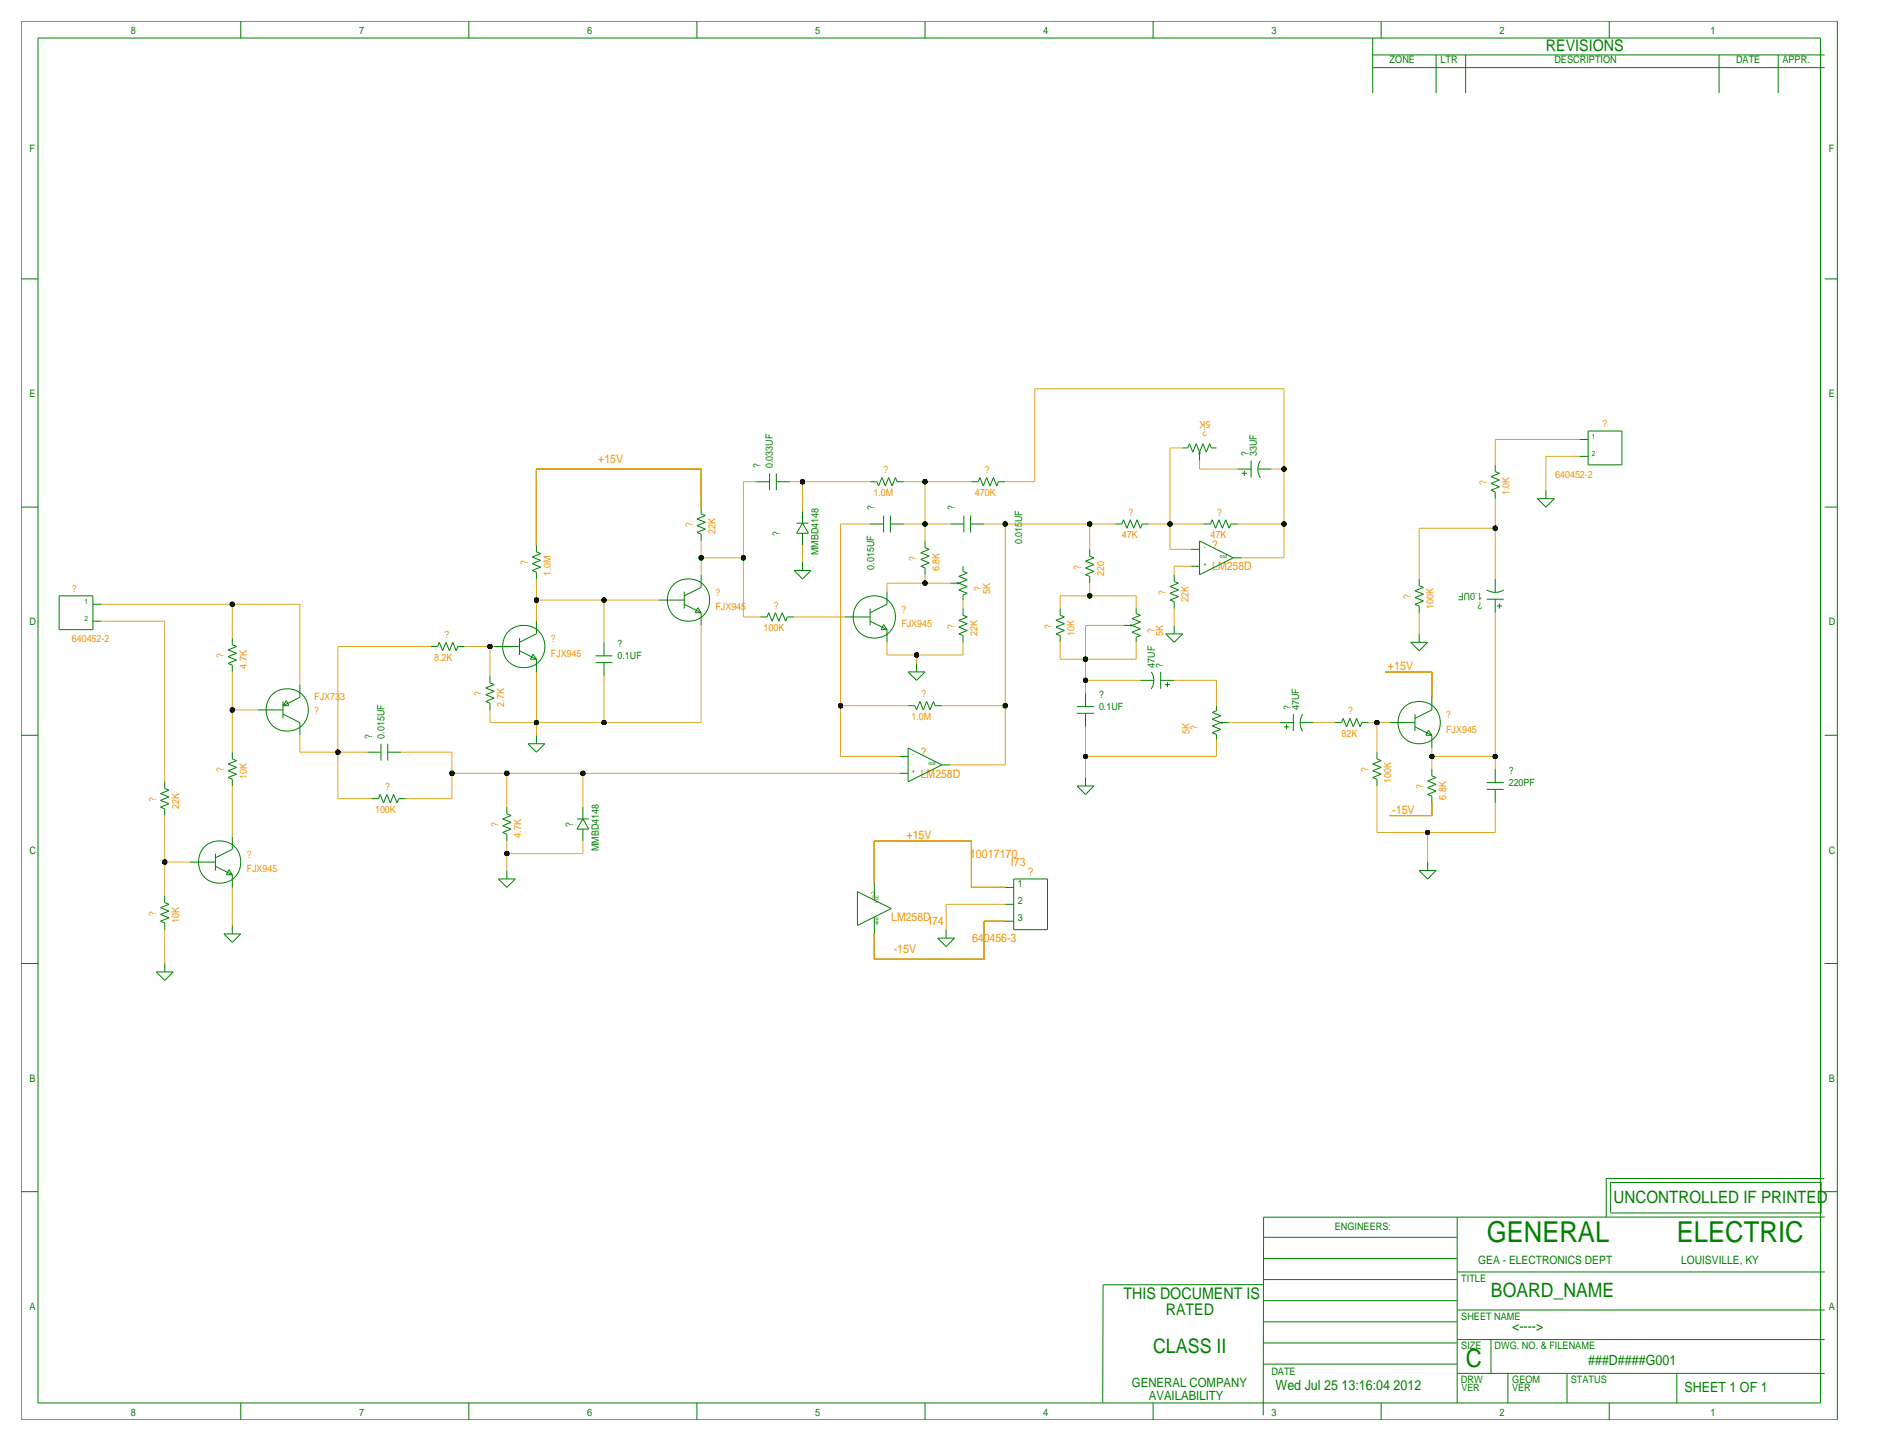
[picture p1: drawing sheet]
<svg xmlns="http://www.w3.org/2000/svg" width="571mm" height="433mm" viewBox="0 0 571 433" stroke-linecap="round" stroke-linejoin="round" font-family="sans-serif">
<!-- layer: Print Layer -->
<g fill="none" stroke="#000" stroke-width=".3">
<path d="M6.3 6.4v420.3zM6.4 6.4h546zM11.4 11.4v410.2zM11.4 11.4h536zM72.4 6.4v5zM141 6.4v5zM209.5 6.4v5zM278.1 6.4v5zM346.7 6.4v5zM412.7 16.5h135.9zM412.8 11.4v16.5zM415.3 6.4v5z"/>
<path d="M431.8 16.5v11.4zM440.7 16.5v11.4zM483.9 6.4v5zM516.9 16.5v11.4zM534.7 16.5v11.4zM547.4 11.4v410.2zM552.4 6.4v420.3zM412.8 20.3h135.8zM6.3 83.8h5.1zM548.6 83.8h3.8zM311.1 116.8v28zM311.2 116.8h74.9z"/>
<path d="M386.1 116.8v24.2zM351.8 134.6h3.8zM351.8 134.6v22.9zM355.6 134.6h1.5zM357.6 133.3l-.5 1.3zM357.6 133.3l1 2.6zM359.7 133.3l1 2.6zM359.7 133.3l-1.1 2.6zM360.7 135.9v2.5zM360.7 135.9l-.3 .5zM360.7 135.9l.2 .5zM360.7 138.4v2.6z"/>
<path d="M361.7 133.3l-1 2.6zM361.7 133.3l1 2.6zM363.7 133.3l-1 2.6zM363.7 133.3l.5 1.3zM364.2 134.6h1.6zM376.2 138.4v5.1zM379 138.4a4.9 4.9 0 0 0 0 5.2M449.6 132.1v7.6zM449.6 132.1h25.4zM449.6 139.7v2zM464.8 137.2v10.1zM464.8 137.2h10.2z"/>
<path d="M475 132.1h2.5zM475 137.2h2.5zM477.5 129.5v10.2zM477.5 139.7h10.2zM477.5 129.5h10.2zM487.7 129.5v10.2zM6.3 152.4h5.1zM161.3 141h49.5zM161.3 141v22.8zM209.5 158l2.6 1zM209.5 158l2.6-1zM209.5 156l2.6 1z"/>
<path d="M209.5 156l2.6-1.1zM210.8 141v11.4zM210.8 152.4v2zM210.8 154.4l1.3 .5zM223.5 144.8v22.8zM223.5 144.8h3.8zM227.3 144.8h4.1zM231.4 142.2v5.1zM233.4 144.8h4.1zM233.4 142.2v5.1zM237.5 144.8h3.8zM239.5 157.2h3.6z"/>
<path d="M241.3 144.8h20.3zM241.3 144.8v8.9zM241.3 153.7v3.5zM241.3 157.2l1.8 3.1zM241.3 157.2l-1.8 3.1zM252.7 157.5h8.9zM252.7 157.5v54.6zM261.6 157.5h4.1zM261.6 144.8h2.1zM263.7 144.8l.5 1.3zM265.2 143.5l1 2.6zM265.2 143.5l-1 2.6z"/>
<path d="M265.7 154.9v5.1zM267.2 143.5l1 2.6zM267.2 143.5l-1 2.6zM267.7 157.5h4.1zM267.7 154.9v5.1zM269.2 143.5l-1 2.6zM269.2 143.5l.5 1.3zM269.7 144.8h2.1zM271.8 157.5h6.3zM271.8 144.8h6.3zM278.1 144.8h14zM278.1 157.5h7.7z"/>
<path d="M278.1 144.8v12.7zM278.1 157.5v5.1zM285.8 157.5h4zM289.8 154.9v5.1zM291.8 157.5h4.1zM291.8 154.9v5.1zM292.1 144.8h2zM294.6 143.5l1.1 2.6zM294.6 143.5l-.5 1.3zM295.9 157.5h6.4zM296.7 143.5l-1 2.6zM296.7 143.5l1 2.6z"/>
<path d="M298.7 143.5l1 2.6zM298.7 143.5l-1 2.6zM300.2 144.8l-.5 1.3zM300.2 144.8h2.1zM302.3 157.5v54.6zM302.3 157.5h25.4zM302.3 144.8h8.8zM327.7 157.5v7.6zM327.7 157.5h7.6zM335.3 157.5h2zM337.8 156.2l1 2.6zM337.8 156.2l-.5 1.3z"/>
<path d="M339.9 156.2l-1.1 2.6zM339.9 156.2l1 2.6zM341.9 156.2l1 2.6zM341.9 156.2l-1 2.6zM343.4 157.5l-.5 1.3zM343.4 157.5h2zM345.4 157.5h6.4zM351.8 157.5h10.1zM351.8 157.5v7.6zM360.7 141h11.4zM361.9 157.5h2.1zM364.5 156.2l1 2.6z"/>
<path d="M364.5 156.2l-.5 1.3zM366.5 156.2l-1 2.6zM366.5 156.2l1 2.6zM368.6 156.2l1 2.6zM368.6 156.2l-1.1 2.6zM370.1 157.5l-.5 1.3zM370.1 157.5h2zM372.1 157.5h14zM372.1 141h4.1zM373.4 142.2h1.5zM374.1 141.5v1.5zM378.2 141h4.1z"/>
<path d="M382.3 141h3.8zM386.1 157.5v10.1zM386.1 141v16.5zM426.7 158.8h22.9zM426.7 158.7v15.3zM448.3 147.3l1.3 .5zM448.3 147.3l2.6-1zM448.3 145.3l2.6 1zM448.3 145.3l2.6-1zM448.3 143.3l2.6 1zM448.3 143.3l2.6-1.1zM449.6 158.8v15.2z"/>
<path d="M449.6 149.9v8.8zM449.6 147.8v2.1zM449.6 141.7l1.3 .5zM462.3 149.9l2.5 2.5zM462.3 149.9h5.1zM464.8 147.3v2.6zM467.4 149.9l-2.6 2.5zM548.6 152.4h3.8zM17.8 179.1h10.1zM17.8 179.1v10.1zM27.9 179.1v10.1zM160 171.4l1.3 .6z"/>
<path d="M160 171.4l2.6-1zM160 169.4l2.6 1zM160 169.4l2.6-1zM160 167.4l2.6 1zM160 167.4l2.6-1zM161.3 163.8v2.1zM161.3 172v2zM161.3 165.9l1.3 .5zM161.3 174v6.3zM205.7 179.1l5.1-2.6zM205.7 177.8v5.1zM209.5 160l1.3 .5z"/>
<path d="M209.5 160l2.6-1zM210.8 167.6v5.1zM210.8 162.6v5zM210.8 167.6h12.7zM210.8 172.7v3.8zM210.8 160.5v2.1zM223.5 167.6v17.8zM238.8 171.4l2.5 2.6zM238.8 171.4h5zM239.5 160.3h3.6zM241.3 168.9v2.5zM241.3 163.8v5.1z"/>
<path d="M241.3 160.3v3.5zM243.8 171.4l-2.5 2.6zM266.7 175.3v2.5zM266.7 175.3h11.4zM266.7 177.8v3.8zM276.9 170.2l1.2 .5zM276.9 170.2l2.5-1zM276.9 168.1l2.5 1.1zM276.9 168.1l2.5-1zM276.9 166.1l2.5 1zM276.9 166.1l2.5-1zM278.1 162.6v2z"/>
<path d="M278.1 170.7v2zM278.1 164.6l1.3 .5zM278.1 175.3h7.7zM278.1 172.7v2.6zM285.8 175.3h2.5zM287.8 175l.5 .3zM287.8 175.5l.5-.2zM288.3 177.3l2.5 1zM288.3 177.3l2.5-1zM288.3 175.3l2.5 1zM288.3 173.2l2.5-1zM288.3 175.3l2.5-1.1z"/>
<path d="M288.3 173.2l2.5 1zM289.6 178.8l1.2-.5zM289.6 171.7l1.2 .5zM289.6 170.2v1.5zM289.6 178.8v1.5zM318.8 179.1v3.8zM318.8 179.1h8.9zM326.4 172.7l1.3 .5zM326.4 172.7l2.5-1zM326.4 170.7l2.5 1zM326.4 170.7l2.5-1zM326.4 168.7l2.5 1z"/>
<path d="M326.4 168.7l2.5-1.1zM327.7 179.1h13.9zM327.7 175.3v3.8zM327.7 165.1v2zM327.7 173.2v2.1zM327.7 167.1l1.2 .5zM341.6 179.1v3.8zM351.8 165.1h6.3zM351.8 178.3l2.5 1zM351.8 178.3l2.5-1zM351.8 176.3l2.5 1zM351.8 176.3l2.5-1z"/>
<path d="M353.1 170.2v2.5zM353.1 172.7v2.1zM353.1 174.8l1.2 .5zM353.1 170.2h5zM358.1 170.2h2.6zM358.1 165.1h2.6zM360.7 162.6v10.1zM360.7 172.7l10.1-5.1zM360.7 162.6l10.1 5zM370.8 167.6h2.6zM373.4 167.6h12.7zM425.4 179.6l2.6 1z"/>
<path d="M425.4 179.6l2.6-1zM425.4 177.5l2.6 1.1zM425.4 177.5l2.6-1zM426.7 174v2zM426.7 176l1.3 .5zM449.6 174v4.1zM452.1 177.3a4.9 4.9 0 0 1-5.1 0M17.8 189.2h10.1zM27.9 181.6h2.6zM27.9 186.7h2.6zM30.5 186.7h19zM30.5 181.6h39.3z"/>
<path d="M49.5 186.7v48.2zM68.6 199.4l1.2 .5zM68.6 199.4l2.5-1zM68.6 197.4l2.5 1zM68.6 197.4l2.5-1.1zM68.6 195.3l2.5 1zM68.6 195.3l2.5-1zM69.8 193.8l1.3 .5zM69.8 191.8v2zM69.8 199.9v2zM69.8 181.6h20.4zM69.8 181.6v10.2z"/>
<path d="M90.2 181.6v24.1zM101.6 194.3h27.9zM101.6 194.3v31.8zM129.5 194.3h2.1zM132.1 193l1 2.6zM132.1 193l-.5 1.3zM134.1 193l-1 2.6zM134.1 193l1 2.6zM136.1 193l1.1 2.6zM136.1 193l-1 2.6zM137.7 194.3l-.5 1.3zM137.7 194.3h2z"/>
<path d="M139.7 194.3h7.6zM147.3 194.3v8.9zM147.3 194.3h1.3zM148.6 194.3h7.6zM156.2 195.6l5.1 2.5zM156.2 193l5.1-2.5zM156.2 191.8v5zM159.5 198.1h1.8zM160.3 196.6l-.8 1.5zM160.3 196.6l1 1.5zM161.3 198.1v3.8zM161.3 186.7v3.8z"/>
<path d="M161.3 180.3h20.3zM161.3 180.3v6.4zM179.1 199.1h5zM179.1 197.1h5zM181.6 199.1v4.1zM181.6 193v4.1zM181.6 180.3v12.7zM181.6 180.3h16.5zM198.1 180.3h7.6zM205.7 181.6l5.1 2.5zM209 184.1h1.8zM209.8 182.6l-.8 1.5z"/>
<path d="M209.8 182.6l1 1.5zM210.8 188v29.2zM210.8 184.1v3.9zM223.5 185.4h5.1zM228.6 185.4h2zM231.1 184.1l1.1 2.6zM231.1 184.1l-.5 1.3zM233.2 184.1l-1 2.6zM233.2 184.1l1 2.6zM235.2 184.1l1 2.6zM235.2 184.1l-1 2.6zM236.7 185.4l-.5 1.3z"/>
<path d="M236.7 185.4h2.1zM238.8 185.4h15.2zM254 185.4h7.6zM261.6 186.7l5.1 2.5zM261.6 184.1l5.1-2.5zM261.6 182.9v5.1zM264.9 189.2h1.8zM265.7 187.7l-.8 1.5zM265.7 187.7l1 1.5zM266.7 196.8h8.9zM266.7 193v3.8zM266.7 189.2v3.8z"/>
<path d="M275.6 199.4v2.5zM275.6 196.8v2.6zM275.6 196.8h14zM288.3 190.5l1.3 .5zM288.3 190.5l2.5-1zM288.3 188.5l2.5 1zM288.3 188.5l2.5-1zM288.3 186.4l2.5 1.1zM288.3 186.4l2.5-1zM289.6 180.3v2.6zM289.6 193v3.8zM289.6 182.9v2z"/>
<path d="M289.6 191v2zM289.6 184.9l1.2 .5zM317.5 190.5l1.3 .5zM317.5 190.5l2.5-1zM317.5 188.5l2.5 1zM317.5 188.5l2.5-1zM317.5 186.4l2.5 1.1zM317.5 186.4l2.5-1zM318.8 198.1h7.6zM318.8 193v5.1zM318.8 182.9v2zM318.8 191v2z"/>
<path d="M318.8 184.9l1.2 .5zM326.4 198.1v6.4zM326.4 188v10.1zM326.4 198.1h15.2zM326.4 188h11.4zM337.8 188h2.6zM339.9 187.7l.5 .3zM339.9 188.2l.5-.2zM340.4 190l2.5 1zM340.4 190l2.5-1zM340.4 188l2.5 1zM340.4 185.9l2.5-1z"/>
<path d="M340.4 188l2.5-1.1zM340.4 185.9l2.5 1zM341.6 191.5l1.3-.5zM341.6 184.4l1.3 .5zM341.6 182.9v1.5zM341.6 191.5v1.5zM341.6 193v5.1zM350.5 190.5l2.6 2.5zM350.5 190.5h5.1zM351.8 180.3l1.3 .5zM351.8 180.3l2.5-1zM353.1 188v2.5z"/>
<path d="M353.1 182.9v5.1zM353.1 180.8v2.1zM355.6 190.5l-2.5 2.5zM424.2 193l2.5 2.6zM424.2 193h5.1zM425.4 181.6l1.3 .5zM425.4 181.6l2.6-1zM426.7 184.2v6.3zM426.7 182.1v2.1zM426.7 190.5v2.5zM429.3 193l-2.6 2.6zM447 180.1h5.1z"/>
<path d="M449.6 180.1v4.1zM449.6 184.1v43.2zM450.1 182.1h1.5zM450.8 181.4v1.5zM69.8 201.9v11.5zM69.8 213.4v12.7zM69.9 213.4h7.6zM77.5 213.4h7.6zM85.1 214.6l5.1 2.6zM85.1 210.8v5.1zM85.1 212.1h1.8zM85.1 212.1l5.1-2.6z"/>
<path d="M86.1 210.6l.8 1.5zM86.1 210.6l-1 1.5zM90.2 217.2v3.8zM90.2 205.7v3.8zM146 210.8l1.3 .5zM146 210.8l2.6-1zM146 208.8l2.6 1zM146 208.8l2.6-1zM146 206.8l2.6 1zM146 206.8l2.6-1.1zM147.3 203.2v2zM147.3 211.3v2.1z"/>
<path d="M147.3 205.2l1.3 .5zM147.3 217.2h14zM147.3 213.4v3.8zM161.3 217.2v3.8zM161.3 217.2h20.3zM161.3 201.9v15.3zM181.6 217.2h29.2zM181.6 203.2v14zM252.7 212.1v15.2zM252.7 212.1h20.4zM273 212.1h2.1zM273 201.9l2.6 2.6z"/>
<path d="M273 201.9h5.1zM275.1 212.1l.5 1.3zM276.6 210.8l1 2.6zM276.6 210.8l-1 2.6zM278.1 201.9l-2.5 2.6zM278.6 210.8l1.1 2.6zM278.6 210.8l-1 2.6zM280.7 210.8l-1 2.6zM280.7 210.8l.5 1.3zM281.2 212.1h2zM283.2 212.1h19.1zM302.3 212.1v17.8z"/>
<path d="M323.8 214.4h5.1zM323.8 212.3h5.1zM326.4 214.4v4zM326.4 208.3v4zM326.4 204.5v3.8zM326.4 204.5h16.5zM326.4 218.4v8.9zM342.9 204.5h4.1zM346.2 201.9a4.6 4.6 0 0 1 0 5.2M349 204.5h4.1zM349 201.9v5.1zM350.3 205.7h1.5z"/>
<path d="M351 205v1.5zM353.1 204.5h12.7zM364.5 218.2l2.5 1zM364.5 218.2l2.5-1zM364.5 214.1l1.3-.5zM364.5 214.1l2.5 1zM364.5 216.2l2.5 1zM364.5 216.2l2.5-1.1zM365.8 212.1v1.5zM365.8 204.5v7.6zM367 217.2h2.6zM367 217.2l.5-.3z"/>
<path d="M367 217.2l.5 .2zM369.6 217.2h15.2zM384.8 217.2h4.1zM386.1 218.4h1.5zM386.8 217.7v1.5zM388.9 214.6v5.1zM390.9 217.2h4.1zM391.7 214.6a4.9 4.9 0 0 0 0 5.2M395 217.2h6.3zM401.3 217.2h2.1zM403.9 215.9l1 2.5zM403.9 215.9l-.5 1.3z"/>
<path d="M405.9 215.9l-1 2.5zM405.9 215.9l1 2.5zM407.9 215.9l1 2.5zM407.9 215.9l-1 2.5zM409.4 217.2l-.5 1.2zM409.4 217.2h2.1zM411.5 217.2h2.5zM414 217.2v8.9zM414 217.2h3.8zM416.6 201.9h13.9zM417.8 217.2h7.7zM425.5 218.4l5 2.6z"/>
<path d="M425.5 215.9l5-2.5zM425.5 214.6v5.1zM429.5 219.5l-.7 1.5zM429.5 219.5l1 1.5zM430.5 209.5v3.9zM430.5 201.9v7.6zM6.3 221h5.1zM48.3 238.5l2.5 1zM48.3 238.5l2.5-1zM49.5 234.9v2.1zM49.5 237l1.3 .5zM68.6 233.7l1.2 .5z"/>
<path d="M68.6 233.7l2.5-1zM68.6 231.6l2.5 1.1zM68.6 231.6l2.5-1zM68.6 229.6l2.5 1zM68.6 229.6l2.5-1zM69.8 228.1l1.3 .5zM69.8 226.1v2zM69.8 234.2v2zM69.8 236.2v15.3zM90.2 226.1h11.4zM90.2 221v5.1zM101.6 226.1v13.9z"/>
<path d="M101.6 226.1h8.9zM110.5 226.1h4.1zM114.3 238.8l1 2.5zM114.3 238.8l-.5 1.2zM114.6 223.5v5.1zM116.3 238.8l-1 2.5zM116.3 238.8l1 2.5zM116.6 226.1h4zM116.6 223.5v5.1zM118.4 238.8l1 2.5zM118.4 238.8l-1.1 2.5zM120.6 226.1h15.3z"/>
<path d="M135.9 232.4h16.5zM135.9 226.1v6.3zM135.9 232.4v7.6zM152.4 232.4h22.9zM152.4 232.4v10.2zM158.7 223.5l2.6 2.6zM158.7 223.5h5.1zM161.3 221v2.5zM163.8 223.5l-2.5 2.6zM175.3 232.4v10.2zM175.3 232.4h95.2zM252.7 227.3h17.8z"/>
<path d="M270.5 227.3h2.5zM270.5 232.4h2.5zM273 224.8v10.1zM273 234.9l10.2-5zM273 224.8l10.2 5.1zM283.2 229.9h2.5zM285.7 229.9h16.6zM323.8 236.2l2.6 2.6zM323.8 236.2h5.1zM326.4 233.7v2.5zM326.4 227.3v6.4zM326.4 227.3h39.4z"/>
<path d="M328.9 236.2l-2.5 2.6zM364.5 220.2l1.3 .5zM364.5 220.2l2.5-1zM365.8 220.7v1.5zM365.8 222.2v5.1zM412.7 233.7l1.3 .5zM412.7 233.7l2.6-1zM412.7 231.6l2.6 1.1zM412.7 231.6l2.6-1zM412.7 229.6l2.6 1zM412.7 229.6l2.6-1zM414 236.2v14z"/>
<path d="M414 226.1v2zM414 234.2v2zM414 228.1l1.3 .5zM428.8 221h1.7zM429.3 238.8l1.2 .5zM429.3 238.8l2.5-1.1zM429.3 236.7l2.5 1zM429.3 236.7l2.5-1zM429.3 234.7l2.5 1zM429.3 234.7l2.5-1zM430.5 221v3.8zM430.5 227.3v3.8z"/>
<path d="M430.5 227.3h19.1zM430.5 224.8v2.5zM430.5 231.1v2.1zM430.5 239.3v2zM430.5 233.2l1.3 .5zM447 237.2h5.1zM447 235.2h5.1zM449.6 237.2v4.1zM449.6 231.1v4.1zM449.6 227.3v3.8zM548.6 221h3.8zM48.3 242.6l1.2 .5z"/>
<path d="M48.3 242.6l2.5-1zM48.3 240.5l2.5 1.1zM48.3 240.5l2.5-1zM49.5 243.1v2zM49.5 245.1v14zM49.5 259.1v10.1zM49.5 259.1h7.6zM57.1 259.1h7.7zM64.8 257.8l5-2.5zM64.8 256.5v5.1zM69.8 251.5v3.8zM101.6 240h10.2z"/>
<path d="M111.8 240h2zM119.9 240l-.5 1.3zM119.9 240h2zM121.9 240h14zM151.1 250.2l1.3 .5zM151.1 250.2l2.6-1zM151.1 248.2l2.6 1zM151.1 248.2l2.6-1.1zM151.1 246.1l2.6 1zM151.1 246.1l2.6-1zM152.4 256.5h22.9zM152.4 242.6v2z"/>
<path d="M152.4 250.7v2zM152.4 244.6l1.3 .5zM152.4 256.5v5.1zM152.4 252.7v3.8zM173.5 246.1h3.5zM173.5 249.2h3.5zM175.3 249.2v3.5zM175.3 242.6v3.5zM175.3 246.1l1.7 3.1zM175.3 246.1l-1.8 3.1zM175.3 252.7v3.8zM262.9 252.7h29.2z"/>
<path d="M262.9 252.7v12.7zM292.1 252.7v14zM414 250.2h15.3zM417.8 245.1h12.7zM429.3 259.1v2.5zM429.3 250.2v8.9zM429.3 250.2h20.3zM430.5 241.3v3.8zM449.6 241.3v8.9zM48.3 276.9l1.2 .5zM48.3 276.9l2.5-1.1zM48.3 274.8l2.5 1z"/>
<path d="M48.3 274.8l2.5-1zM48.3 272.8l2.5 1zM48.3 272.8l2.5-1zM49.5 269.2v2.1zM49.5 277.4v2zM49.5 271.3l1.3 .5zM49.5 279.4v10.2zM64.8 260.3l5 2.6zM68.1 262.9h1.7zM68.8 261.4l-.7 1.5zM68.8 261.4l1 1.5zM69.8 278.1v2.6z"/>
<path d="M69.8 266.7v11.4zM69.8 262.9v3.8zM149.9 264.2l2.5 2.5zM149.9 264.2h5zM152.4 261.6v2.6zM154.9 264.2l-2.5 2.5zM257.8 268l10.2 5zM257.8 268v10.1zM257.8 278.1l10.2-5.1zM262.9 275.6v5.1zM262.9 265.4v5.1zM284.5 279.4v2.5z"/>
<path d="M284.5 271.8v7.6zM284.5 271.8h17.8zM292.1 266.7h10.2zM295.9 276.9v11.4zM295.9 276.9h6.4zM302.3 276.9h2.5zM302.3 271.8h2.5zM302.3 266.7h2.5zM304.8 264.2v15.2zM304.8 279.4h10.2zM304.8 264.2h10.2zM315 264.2v15.2z"/>
<path d="M426.7 261.6l2.6 2.6zM426.7 261.6h5.1zM431.8 261.6l-2.5 2.6zM6.3 289.6h5.1zM47 292.1l2.5 2.5zM47 292.1h5.1zM49.5 289.6v2.5zM52.1 292.1l-2.6 2.5zM67.3 280.7l2.5 2.5zM67.3 280.7h5.1zM72.4 280.7l-2.6 2.5zM262.9 288.3h33z"/>
<path d="M262.9 280.7v7.6zM281.9 281.9l2.6 2.6zM281.9 281.9h5.1zM287 281.9l-2.5 2.6zM548.6 289.6h3.8zM6.3 358.1h5.1zM483 354.2h65.5zM483 354.1v11.7zM484.3 355.3v9.2zM484.3 355.4l63.3-.1zM547.6 355.3v9.2zM548.6 358.1h3.8z"/>
<path d="M379.9 371.9h58.1zM379.9 378.2h58.1zM379.9 365.8l-.1 59.5zM379.9 365.8h168.8zM438.1 365.8v55.8zM484.3 364.5h63.3zM331.7 386.1h48.1zM331.7 386.1l-.1 35.4zM379.9 390.9h58.1zM379.9 384.6h58.1zM379.9 397.3h58.1zM438.2 393.7h110.5z"/>
<path d="M438.2 382.3h110.5zM379.9 403.6h58.1zM379.9 410h58.1zM438.1 412.7h110.5zM438.1 402.6h110.5zM448.3 402.6v10.1zM453.4 412.7v8.9zM471.2 412.7v8.9zM504.2 412.7v8.9zM6.4 426.7h546zM11.4 421.6h536zM72.4 421.6v5.1z"/>
<path d="M141 421.6v5.1zM209.5 421.6v5.1zM278.1 421.6v5.1zM346.7 421.6v5.1zM415.3 421.6v5.1zM483.9 421.6v5.1z"/>
<circle cx="157.5" cy="194.4" r="6.4"/>
<circle cx="207" cy="180.4" r="6.4"/>
<circle cx="262.9" cy="185.5" r="6.4"/>
<circle cx="86.3" cy="213.4" r="6.4"/>
<circle cx="426.7" cy="217.2" r="6.4"/>
<circle cx="66" cy="259.1" r="6.4"/>
</g>
<g fill="#000" stroke="#000" stroke-width=".3">
<circle cx="241.3" cy="144.8" r=".72"/>
<circle cx="278.1" cy="144.8" r=".72"/>
<circle cx="278.1" cy="157.5" r=".72"/>
<circle cx="302.3" cy="157.5" r=".72"/>
<circle cx="327.7" cy="157.5" r=".72"/>
<circle cx="351.8" cy="157.5" r=".72"/>
<circle cx="386.1" cy="157.5" r=".72"/>
<circle cx="386.1" cy="141" r=".72"/>
<circle cx="449.6" cy="158.8" r=".72"/>
<circle cx="210.8" cy="167.6" r=".72"/>
<circle cx="223.5" cy="167.6" r=".72"/>
<circle cx="278.1" cy="175.3" r=".72"/>
<circle cx="327.7" cy="179.1" r=".72"/>
<circle cx="69.8" cy="181.6" r=".72"/>
<circle cx="147.3" cy="194.3" r=".72"/>
<circle cx="161.3" cy="180.3" r=".72"/>
<circle cx="181.6" cy="180.3" r=".72"/>
<circle cx="275.6" cy="196.9" r=".72"/>
<circle cx="326.4" cy="198.1" r=".72"/>
<circle cx="69.8" cy="213.4" r=".72"/>
<circle cx="161.3" cy="217.2" r=".72"/>
<circle cx="181.6" cy="217.2" r=".72"/>
<circle cx="252.7" cy="212.1" r=".72"/>
<circle cx="302.3" cy="212.1" r=".72"/>
<circle cx="326.4" cy="204.5" r=".72"/>
<circle cx="414" cy="217.2" r=".72"/>
<circle cx="101.6" cy="226.1" r=".72"/>
<circle cx="135.9" cy="232.4" r=".72"/>
<circle cx="152.4" cy="232.4" r=".72"/>
<circle cx="175.3" cy="232.4" r=".72"/>
<circle cx="326.4" cy="227.3" r=".72"/>
<circle cx="430.5" cy="227.3" r=".72"/>
<circle cx="449.6" cy="227.3" r=".72"/>
<circle cx="49.5" cy="259.1" r=".72"/>
<circle cx="152.4" cy="256.5" r=".72"/>
<circle cx="429.3" cy="250.2" r=".72"/>
</g>
<!-- layer: Nets -->
<g fill="none" stroke="#daa520" stroke-width=".3">
<path d="M311.1 116.8v28zM311.2 116.8h74.9zM386.1 116.8v24.2zM351.8 134.6v22.9zM351.8 134.6h3.8zM360.7 138.4v2.6zM449.6 132.1v7.6zM449.6 132.1h25.4zM464.8 137.2h10.2zM464.8 137.2v10.1zM161.3 141v22.8zM161.3 141h49.5z"/>
<path d="M210.8 141v11.4zM223.5 144.8h3.8zM223.5 144.8v22.8zM237.5 144.8h3.8zM241.3 144.8h20.3zM241.3 144.8v8.9zM252.7 157.5h8.9zM252.7 157.5v54.6zM271.8 144.8h6.3zM271.8 157.5h6.3zM278.1 144.8h14zM278.1 157.5v5.1z"/>
<path d="M278.1 144.8v12.7zM278.1 157.5h7.7zM295.9 157.5h6.4zM302.3 157.5h25.4zM302.3 157.5v54.6zM302.3 144.8h8.8zM327.7 157.5h7.6zM327.7 157.5v7.6zM345.4 157.5h6.4zM351.8 157.5h10.1zM351.8 157.5v7.6zM360.7 141h11.4z"/>
<path d="M372.1 157.5h14zM382.3 141h3.8zM386.1 141v16.5zM386.1 157.5v10.1zM426.7 158.7v15.3zM426.7 158.8h22.9zM449.6 149.9v8.8zM449.6 158.8v15.2zM161.3 174v6.3zM210.8 167.6h12.7zM210.8 162.6v5zM210.8 167.6v5.1z"/>
<path d="M223.5 167.6v17.8zM241.3 163.8v5.1zM266.7 175.3h11.4zM266.7 175.3v2.5zM278.1 172.7v2.6zM278.1 175.3h7.7zM318.8 179.1v3.8zM318.8 179.1h8.9zM327.7 175.3v3.8zM327.7 179.1h13.9zM341.6 179.1v3.8zM351.8 165.1h6.3z"/>
<path d="M353.1 170.2v2.5zM353.1 170.2h5zM373.4 167.6h12.7zM30.5 181.6h39.3zM30.5 186.7h19zM49.5 186.7v48.2zM69.8 181.6v10.2zM69.8 181.6h20.4zM90.2 181.6v24.1zM101.6 194.3v31.8zM101.6 194.3h27.9zM139.7 194.3h7.6z"/>
<path d="M147.3 194.3h1.3zM147.3 194.3v8.9zM161.3 180.3v6.4zM161.3 180.3h20.3zM181.6 180.3h16.5zM181.6 180.3v12.7zM210.8 188v29.2zM223.5 185.4h5.1zM238.8 185.4h15.2zM266.7 193v3.8zM266.7 196.8h8.9zM275.6 196.8h14z"/>
<path d="M275.6 196.8v2.6zM289.6 193v3.8zM289.6 180.3v2.6zM318.8 193v5.1zM318.8 198.1h7.6zM326.4 188h11.4zM326.4 198.1h15.2zM326.4 188v10.1zM326.4 198.1v6.4zM341.6 193v5.1zM353.1 182.9v5.1zM426.7 184.2v6.3z"/>
<path d="M449.6 184.1v43.2zM69.8 213.4v12.7zM69.8 201.9v11.5zM69.9 213.4h7.6zM147.3 213.4v3.8zM147.3 217.2h14zM161.3 201.9v15.3zM161.3 217.2h20.3zM161.3 217.2v3.8zM181.6 203.2v14zM181.6 217.2h29.2zM252.7 212.1h20.4z"/>
<path d="M252.7 212.1v15.2zM283.2 212.1h19.1zM302.3 212.1v17.8zM326.4 218.4v8.9zM326.4 204.5h16.5zM326.4 204.5v3.8zM353.1 204.5h12.7zM365.8 204.5v7.6zM369.6 217.2h15.2zM395 217.2h6.3zM411.5 217.2h2.5zM414 217.2v8.9z"/>
<path d="M414 217.2h3.8zM416.6 201.9h13.9zM430.5 201.9v7.6zM69.8 236.2v15.3zM90.2 221v5.1zM90.2 226.1h11.4zM101.6 226.1h8.9zM101.6 226.1v13.9zM120.6 226.1h15.3zM135.9 232.4v7.6zM135.9 226.1v6.3zM135.9 232.4h16.5z"/>
<path d="M152.4 232.4v10.2zM152.4 232.4h22.9zM175.3 232.4h95.2zM175.3 232.4v10.2zM252.7 227.3h17.8zM285.7 229.9h16.6zM326.4 227.3v6.4zM326.4 227.3h39.4zM365.8 222.2v5.1zM414 236.2v14zM430.5 224.8v2.5zM430.5 227.3h19.1z"/>
<path d="M430.5 227.3v3.8zM449.6 227.3v3.8zM49.5 259.1h7.6zM49.5 259.1v10.1zM49.5 245.1v14zM101.6 240h10.2zM121.9 240h14zM152.4 252.7v3.8zM152.4 256.5v5.1zM152.4 256.5h22.9zM175.3 252.7v3.8zM262.9 252.7v12.7z"/>
<path d="M262.9 252.7h29.2zM292.1 252.7v14zM414 250.2h15.3zM417.8 245.1h12.7zM429.3 250.2h20.3zM429.3 250.2v8.9zM430.5 241.3v3.8zM449.6 241.3v8.9zM49.5 279.4v10.2zM69.8 266.7v11.4zM284.5 271.8h17.8zM284.5 271.8v7.6z"/>
<path d="M292.1 266.7h10.2zM295.9 276.9v11.4zM295.9 276.9h6.4zM262.9 280.7v7.6zM262.9 288.3h33z"/>
</g>
<g fill="#000" stroke="#000" stroke-width=".3">
<circle cx="241.3" cy="144.8" r=".72"/>
<circle cx="278.1" cy="144.8" r=".72"/>
<circle cx="278.1" cy="157.5" r=".72"/>
<circle cx="302.3" cy="157.5" r=".72"/>
<circle cx="327.7" cy="157.5" r=".72"/>
<circle cx="351.8" cy="157.5" r=".72"/>
<circle cx="386.1" cy="157.5" r=".72"/>
<circle cx="386.1" cy="141" r=".72"/>
<circle cx="449.6" cy="158.8" r=".72"/>
<circle cx="210.8" cy="167.6" r=".72"/>
<circle cx="223.5" cy="167.6" r=".72"/>
<circle cx="278.1" cy="175.3" r=".72"/>
<circle cx="327.7" cy="179.1" r=".72"/>
<circle cx="69.8" cy="181.6" r=".72"/>
<circle cx="147.3" cy="194.3" r=".72"/>
<circle cx="161.3" cy="180.3" r=".72"/>
<circle cx="181.6" cy="180.3" r=".72"/>
<circle cx="275.6" cy="196.9" r=".72"/>
<circle cx="326.4" cy="198.1" r=".72"/>
<circle cx="69.8" cy="213.4" r=".72"/>
<circle cx="161.3" cy="217.2" r=".72"/>
<circle cx="181.6" cy="217.2" r=".72"/>
<circle cx="252.7" cy="212.1" r=".72"/>
<circle cx="302.3" cy="212.1" r=".72"/>
<circle cx="326.4" cy="204.5" r=".72"/>
<circle cx="414" cy="217.2" r=".72"/>
<circle cx="101.6" cy="226.1" r=".72"/>
<circle cx="135.9" cy="232.4" r=".72"/>
<circle cx="152.4" cy="232.4" r=".72"/>
<circle cx="175.3" cy="232.4" r=".72"/>
<circle cx="326.4" cy="227.3" r=".72"/>
<circle cx="430.5" cy="227.3" r=".72"/>
<circle cx="449.6" cy="227.3" r=".72"/>
<circle cx="49.5" cy="259.1" r=".72"/>
<circle cx="152.4" cy="256.5" r=".72"/>
<circle cx="429.3" cy="250.2" r=".72"/>
</g>
<!-- layer: Components -->
<g fill="none" stroke="#008000" stroke-width=".3">
<path d="M355.6 134.6h1.5zM357.6 133.4l-.5 1.2zM357.6 133.3l1 2.6zM359.7 133.4l-1.1 2.5zM359.7 133.3l1 2.6zM360.7 135.9l.2 .5zM360.7 135.9v2.5zM360.7 135.9l-.3 .5zM361.7 133.3l-1 2.6zM361.7 133.4l1 2.5zM363.7 133.3l-1 2.6zM363.7 133.4l.5 1.2z"/>
<path d="M364.2 134.6h1.6zM376.2 138.4v5.1zM379 138.4a4.9 4.9 0 0 0 0 5.2M449.6 139.7v2zM475 132.1h2.5zM475 137.2h2.5zM477.5 129.5v10.2zM477.5 139.7h10.2zM477.5 129.5h10.2zM487.7 129.5v10.2zM209.5 158l2.6 1zM209.5 158l2.6-1z"/>
<path d="M209.5 156l2.6-1.1zM209.6 156l2.5 1zM210.8 152.4v2zM210.8 154.4l1.3 .5zM227.3 144.8h4.1zM231.4 142.2v5.1zM233.4 142.2v5.1zM233.4 144.8h4.1zM239.5 157.2h3.6zM241.3 157.2l1.8 3.1zM241.3 153.7v3.5zM241.3 157.2l-1.8 3.1z"/>
<path d="M261.6 157.5h4.1zM261.6 144.8h2.1zM263.7 144.8l.5 1.3zM265.2 143.5l-1 2.5zM265.2 143.5l1 2.6zM265.7 154.9v5.1zM267.2 143.5l1 2.5zM267.2 143.5l-1 2.5zM267.7 154.9v5.1zM267.7 157.5h4.1zM269.2 143.5l-1 2.6zM269.2 143.5l.5 1.3z"/>
<path d="M269.7 144.8h2.1zM285.8 157.5h4zM289.8 154.9v5.1zM291.8 157.5h4.1zM291.8 154.9v5.1zM292.1 144.8h2zM294.6 143.5l-.5 1.3zM294.6 143.5l1.1 2.6zM296.7 143.5l-1 2.5zM296.7 143.5l1 2.5zM298.7 143.5l-1 2.6zM298.7 143.5l1 2.5z"/>
<path d="M300.2 144.8l-.5 1.3zM300.2 144.8h2.1zM335.3 157.5h2zM337.8 156.2l1 2.6zM337.8 156.2l-.5 1.3zM339.9 156.2l-1.1 2.5zM339.9 156.2l1 2.5zM341.9 156.2l-1 2.6zM341.9 156.2l1 2.5zM343.4 157.5l-.5 1.3zM343.4 157.5h2zM361.9 157.5h2.1z"/>
<path d="M364.5 156.2l1 2.6zM364.5 156.2l-.5 1.3zM366.5 156.2l-1 2.5zM366.5 156.2l1 2.5zM368.6 156.2l-1.1 2.6zM368.6 156.2l1 2.5zM370.1 157.5l-.5 1.3zM370.1 157.5h2zM372.1 141h4.1zM373.4 142.2h1.5zM374.1 141.5v1.5zM378.2 141h4.1z"/>
<path d="M448.3 147.3l2.5-1zM448.3 143.3l2.5 1zM448.3 147.3l1.3 .5zM448.3 145.3l2.6 1zM448.3 145.3l2.6-1zM448.3 143.3l2.6-1.1zM449.6 141.7l1.2 .5zM449.6 147.8v2.1zM462.3 149.9l2.5 2.5zM462.3 149.9h5.1zM464.8 147.3v2.6zM467.4 149.9l-2.6 2.5z"/>
<path d="M17.8 179.1h10.1zM17.8 179.1v10.1zM27.9 179.1v10.1zM160 171.4l1.3 .6zM160 169.4l2.6 1zM160 169.4l2.6-1zM160 167.4l2.6-1zM160 171.4l2.6-1zM160 167.4l2.6 1zM161.3 163.8v2.1zM161.3 172v2zM161.3 165.9l1.3 .5z"/>
<path d="M205.7 179.1l5.1-2.6zM205.7 177.8v5.1zM209.5 160l1.3 .5zM209.6 160l2.5-1zM210.8 172.7v3.8zM210.8 160.5v2.1zM238.8 171.4h5zM238.8 171.4l2.5 2.6zM239.5 160.3h3.6zM241.3 160.3v3.5zM241.3 168.9v2.5zM243.8 171.4l-2.5 2.6z"/>
<path d="M266.7 177.8v3.8zM276.9 168.1l2.5 1.1zM276.9 168.1l2.5-1zM276.9 166.1l2.5-1zM276.9 170.2l2.5-1zM276.9 166.1l2.5 1zM276.9 170.2l1.2 .5zM278.1 164.6l1.3 .5zM278.1 162.6v2zM278.1 170.7v2zM285.8 175.3h2.5zM287.8 175.5l.5-.2z"/>
<path d="M287.8 175l.5 .3zM288.3 177.3l2.5 1zM288.3 175.3l2.5 1zM288.3 173.2l2.5-1zM288.3 175.3l2.5-1.1zM288.3 177.3l2.5-1zM288.3 173.2l2.5 1zM289.6 170.2v1.5zM289.6 178.8v1.5zM289.6 178.8l1.2-.5zM289.6 171.7l1.2 .5zM326.4 172.7l1.3 .5z"/>
<path d="M326.4 170.7l2.5 1zM326.4 170.7l2.5-1zM326.4 168.7l2.5-1.1zM326.4 172.7l2.5-1zM326.4 168.7l2.5 1zM327.7 165.1v2zM327.7 173.2v2.1zM327.7 167.1l1.2 .5zM351.8 178.3l2.5 1zM351.8 178.3l2.5-1zM351.8 176.3l2.5-1zM351.8 176.3l2.5 1z"/>
<path d="M353.1 172.7v2.1zM353.1 174.8l1.2 .5zM358.1 170.2h2.6zM358.1 165.1h2.6zM360.7 162.6l10.1 5zM360.7 162.6v10.1zM360.7 172.7l10.1-5.1zM370.8 167.6h2.6zM425.4 177.5l2.6 1.1zM425.4 179.6l2.6 1zM425.4 179.6l2.6-1zM425.4 177.5l2.6-1z"/>
<path d="M426.7 176l1.3 .5zM426.7 174v2zM447 177.3a4.9 4.9 0 0 0 5.1 0M449.6 174v4.1zM17.8 189.2h10.1zM27.9 181.6h2.6zM27.9 186.7h2.6zM68.6 197.4l2.5 1zM68.6 197.4l2.5-1.1zM68.6 195.3l2.5-1zM68.6 199.4l1.2 .5zM68.6 199.4l2.5-1z"/>
<path d="M68.6 195.3l2.5 1zM69.8 191.8v2zM69.8 199.9v2zM69.9 193.8l1.2 .5zM129.5 194.3h2.1zM132.1 193l-.5 1.3zM132.1 193l1 2.6zM134.1 193l-1 2.6zM134.1 193l1 2.6zM136.1 193l-1 2.6zM136.1 193l1.1 2.6zM137.7 194.3l-.5 1.3z"/>
<path d="M137.7 194.3h2zM148.6 194.3h7.6zM156.2 195.6l5.1 2.5zM156.2 193l5.1-2.5zM156.2 191.8v5zM159.5 198.1h1.8zM160.3 196.6l1 1.5zM160.3 196.6l-.8 1.5zM161.3 198.1v3.8zM161.3 186.7v3.8zM179.1 199.1h5zM179.1 197.1h5z"/>
<path d="M181.6 199.1v4.1zM181.6 193v4.1zM198.1 180.3h7.6zM205.7 181.6l5.1 2.5zM209 184.2h1.8zM209.8 182.6l1 1.6zM209.8 182.6l-.8 1.6zM210.8 184.1v3.9zM228.6 185.4h2zM231.1 184.1l-.5 1.3zM231.1 184.1l1.1 2.6zM233.2 184.2l-1 2.5z"/>
<path d="M233.2 184.2l1 2.5zM235.2 184.1l-1 2.6zM235.2 184.2l1 2.5zM236.7 185.4l-.5 1.3zM236.7 185.4h2.1zM254 185.4h7.6zM261.6 186.7l5.1 2.5zM261.6 184.2l5.1-2.6zM261.6 182.9v5.1zM264.9 189.2h1.8zM265.7 187.7l1 1.5zM265.7 187.7l-.8 1.5z"/>
<path d="M266.7 189.2v3.8zM275.6 199.4v2.5zM288.3 190.5l1.3 .5zM288.3 188.5l2.5 1zM288.3 188.5l2.5-1zM288.3 186.4l2.5-1zM288.3 190.5l2.5-1zM288.3 186.4l2.5 1.1zM289.6 182.9v2zM289.6 191v2zM289.6 184.9l1.2 .5zM317.5 190.5l1.3 .5z"/>
<path d="M317.5 188.5l2.5 1zM317.5 188.5l2.5-1zM317.5 186.4l2.5-1zM317.5 190.5l2.5-1zM317.5 186.4l2.5 1.1zM318.8 182.9v2zM318.8 191v2zM318.8 184.9l1.2 .5zM337.8 188h2.6zM339.9 188.2l.5-.2zM339.9 187.7l.5 .3zM340.4 190l2.5 1z"/>
<path d="M340.4 188l2.5 1zM340.4 185.9l2.5-1zM340.4 188l2.5-1.1zM340.4 190l2.5-1zM340.4 185.9l2.5 1zM341.6 191.5l1.3-.5zM341.6 184.4l1.3 .5zM341.6 182.9v1.5zM341.6 191.5v1.5zM350.5 190.5h5.1zM350.5 190.5l2.6 2.5zM351.8 180.3l1.3 .5z"/>
<path d="M351.8 180.3l2.5-1zM353.1 180.8v2.1zM353.1 188v2.5zM355.6 190.5l-2.5 2.5zM424.2 193l2.5 2.6zM424.2 193h5.1zM425.4 181.6l2.6-1zM425.4 181.6l1.3 .5zM426.7 182.1v2.1zM426.7 190.5v2.5zM429.3 193l-2.6 2.6zM447 180.1h5.1z"/>
<path d="M449.6 180.1v4.1zM450.1 182.1h1.5zM450.8 181.4v1.5zM77.5 213.4h7.6zM85.1 214.6l5.1 2.6zM85.1 210.8v5.1zM85.1 212.1h1.8zM85.1 212.1l5.1-2.6zM86.1 210.6l-1 1.5zM86.1 210.6l.8 1.5zM90.2 217.2v3.8zM90.2 205.7v3.8z"/>
<path d="M146 210.8l2.6-1zM146 206.8l2.6 1zM146 208.8l2.6 1zM146 208.8l2.6-1zM146 206.8l2.6-1.1zM146.1 210.8l1.2 .5zM147.3 205.2l1.3 .5zM147.3 203.2v2zM147.3 211.3v2.1zM273 201.9h5.1zM273.1 212.1h2zM273.1 201.9l2.5 2.6z"/>
<path d="M275.1 212.1l.5 1.3zM276.6 210.8l-1 2.6zM276.6 210.8l1 2.6zM278.1 201.9l-2.5 2.6zM278.6 210.8l1.1 2.6zM278.6 210.8l-1 2.6zM280.7 210.8l-1 2.6zM280.7 210.8l.5 1.3zM281.2 212.1h2zM323.9 214.4h5zM323.9 212.3h5zM326.4 214.4v4z"/>
<path d="M326.4 208.3v4zM342.9 204.5h4.1zM346.2 201.9a4.6 4.6 0 0 1 0 5.2M349 204.5h4.1zM349 201.9v5.1zM350.3 205.7h1.5zM351 205v1.5zM364.5 218.2l2.5 1zM364.5 214.1l1.3-.5zM364.5 216.2l2.5-1.1zM364.5 218.2l2.5-1zM364.5 214.1l2.5 1z"/>
<path d="M364.5 216.2l2.5 1zM365.8 212.1v1.5zM367 217.2l.5 .2zM367 217.2h2.6zM367 217.2l.5-.3zM384.8 217.2h4.1zM386.1 218.4h1.5zM386.8 217.7v1.5zM388.9 214.6v5.1zM390.9 217.2h4.1zM391.7 214.6a4.9 4.9 0 0 0 0 5.2M401.3 217.2h2.1z"/>
<path d="M403.9 215.9l-.5 1.3zM403.9 215.9l1 2.5zM405.9 215.9l-1 2.5zM405.9 215.9l1 2.5zM407.9 215.9l-1 2.5zM407.9 215.9l1 2.5zM409.4 217.2l-.5 1.2zM409.4 217.2h2.1zM417.8 217.2h7.7zM425.4 218.4l5.1 2.6zM425.4 215.9l5.1-2.5zM425.4 214.6v5.1z"/>
<path d="M429.5 219.5l-.7 1.5zM429.5 219.5l1 1.5zM430.5 209.5v3.9zM48.3 238.5l2.5 1zM48.3 238.5l2.5-1zM49.5 235v2zM49.5 237l1.3 .5zM68.6 231.6l2.5 1.1zM68.6 231.6l2.5-1zM68.6 229.6l2.5-1zM68.6 233.7l1.2 .5zM68.6 233.7l2.5-1z"/>
<path d="M68.6 229.6l2.5 1zM69.8 226.1v2zM69.8 234.2v2zM69.9 228.1l1.2 .5zM110.5 226.1h4.1zM114.3 238.8l-.5 1.2zM114.3 238.8l1 2.5zM114.6 223.5v5.1zM116.3 238.8l-1 2.5zM116.3 238.8l1 2.5zM116.6 223.5v5.1zM116.6 226.1h4z"/>
<path d="M118.4 238.8l-1.1 2.5zM118.4 238.8l1 2.5zM158.7 223.5l2.6 2.6zM158.7 223.5h5.1zM161.3 221v2.5zM163.8 223.5l-2.5 2.6zM270.5 227.3h2.5zM270.5 232.4h2.5zM273 224.8l10.2 5.1zM273 224.8v10.1zM273 234.9l10.2-5zM283.2 229.9h2.6z"/>
<path d="M323.8 236.2h5.1zM323.9 236.2l2.5 2.6zM326.4 233.7v2.5zM328.9 236.2l-2.5 2.6zM364.5 220.2l1.3 .5zM364.5 220.2l2.5-1zM365.8 220.7v1.5zM412.7 233.7l2.6-1zM412.7 229.6l2.6 1zM412.7 233.7l1.3 .5zM412.7 231.6l2.6 1.1zM412.7 231.6l2.6-1z"/>
<path d="M412.7 229.6l2.6-1zM414 228.1l1.3 .5zM414 226.1v2zM414 234.2v2zM428.8 221h1.7zM429.3 238.8l2.5-1.1zM429.3 234.7l2.5 1zM429.3 238.8l1.2 .5zM429.3 236.7l2.5 1zM429.3 236.7l2.5-1zM429.3 234.7l2.5-1zM430.5 233.2l1.3 .5z"/>
<path d="M430.5 221v3.8zM430.5 231.1v2.1zM430.5 239.3v2zM447 237.2h5.1zM447 235.2h5.1zM449.6 237.2v4.1zM449.6 231.1v4.1zM48.3 242.6l1.2 .5zM48.3 242.6l2.5-1zM48.3 240.5l2.5 1.1zM48.3 240.5l2.5-1zM49.5 243.1v2z"/>
<path d="M57.1 259.1h7.7zM64.8 257.8l5.1-2.5zM64.8 256.5v5.1zM69.8 251.5v3.8zM111.8 240h2zM119.9 240l-.5 1.3zM119.9 240h2zM151.1 248.2l2.6 1zM151.1 248.2l2.6-1.1zM151.1 246.1l2.6-1zM151.1 250.2l1.3 .5zM151.1 250.2l2.6-1z"/>
<path d="M151.1 246.1l2.6 1zM152.4 242.6v2zM152.4 250.7v2zM152.4 244.6l1.3 .5zM173.5 249.2h3.5zM173.5 246.1h3.5zM175.3 246.1l1.7 3.1zM175.3 249.2v3.5zM175.3 242.6v3.5zM175.3 246.1l-1.8 3.1zM429.3 259.1v2.5zM48.3 276.9l1.2 .5z"/>
<path d="M48.3 276.9l2.5-1.1zM48.3 272.8l2.5 1zM48.3 274.8l2.5 1zM48.3 274.8l2.5-1zM48.3 272.8l2.5-1zM49.5 269.2v2.1zM49.5 277.4v2zM49.5 271.3l1.3 .5zM64.8 260.3l5.1 2.6zM68.1 262.9h1.7zM68.8 261.4l1 1.5zM68.8 261.4l-.7 1.5z"/>
<path d="M69.8 262.9v3.8zM69.8 278.1v2.6zM149.9 264.2l2.5 2.5zM149.9 264.2h5zM152.4 261.6v2.6zM154.9 264.2l-2.5 2.5zM257.8 268l10.2 5zM257.8 268v10.1zM257.8 278.1l10.2-5.1zM262.9 275.6v5.1zM262.9 265.4v5.1zM284.5 279.4v2.5z"/>
<path d="M302.3 276.9h2.5zM302.3 271.8h2.5zM302.3 266.7h2.5zM304.8 279.4h10.2zM304.8 264.2h10.2zM304.8 264.2v15.2zM315 264.2v15.2zM426.7 261.6h5.1zM426.7 261.6l2.6 2.6zM431.8 261.6l-2.5 2.6zM47 292.1l2.5 2.5zM47 292.1h5.1z"/>
<path d="M49.5 289.6v2.5zM52.1 292.1l-2.6 2.5zM67.3 280.7l2.5 2.5zM67.3 280.7h5.1zM72.4 280.7l-2.6 2.5zM281.9 281.9h5.1zM281.9 281.9l2.6 2.6zM287 281.9l-2.5 2.6z"/>
<circle cx="157.5" cy="194.4" r="6.4"/>
<circle cx="207" cy="180.4" r="6.4"/>
<circle cx="262.9" cy="185.5" r="6.4"/>
<circle cx="86.3" cy="213.4" r="6.4"/>
<circle cx="426.7" cy="217.2" r="6.4"/>
<circle cx="66" cy="259.1" r="6.4"/>
</g>
<!-- layer: Page Border and Title Block -->
<g fill="none" stroke="#008000" stroke-width=".3">
<path d="M6.3 6.4v420.3zM6.4 6.4h546zM11.4 11.4v410.2zM11.4 11.4h536zM72.4 6.4v5zM141 6.4v5zM209.5 6.4v5zM278.1 6.4v5zM346.7 6.4v5zM412.7 16.5h135.9zM412.8 11.4v16.5zM415.3 6.4v5z"/>
<path d="M431.8 16.5v11.4zM440.7 16.5v11.4zM483.9 6.4v5zM516.9 16.5v11.4zM534.7 16.5v11.4zM547.4 11.4v410.2zM552.4 6.4v420.3zM412.8 20.3h135.8zM6.3 83.8h5.1zM548.6 83.8h3.8zM6.3 152.4h5.1zM548.6 152.4h3.8z"/>
<path d="M6.3 221h5.1zM548.6 221h3.8zM6.3 289.6h5.1zM548.6 289.6h3.8zM6.3 358.1h5.1zM483 354.2h65.5zM483 354.1v11.7zM484.3 355.3v9.2zM484.3 355.4l63.3-.1zM547.6 355.3v9.2zM548.6 358.1h3.8zM379.9 371.9h58.1z"/>
<path d="M379.9 378.2h58.1zM379.9 365.8l-.1 59.5zM379.9 365.8h168.8zM438.1 365.8v55.8zM484.3 364.5h63.3zM331.7 386.1h48.1zM331.7 386.1l-.1 35.4zM379.9 390.9h58.1zM379.9 384.6h58.1zM379.9 397.3h58.1zM438.2 393.7h110.5zM438.2 382.3h110.5z"/>
<path d="M379.9 403.6h58.1zM379.9 410h58.1zM438.1 412.7h110.5zM438.1 402.6h110.5zM448.3 402.6v10.1zM453.4 412.7v8.9zM471.2 412.7v8.9zM504.2 412.7v8.9zM6.4 426.7h546zM11.4 421.6h536zM72.4 421.6v5.1zM141 421.6v5.1z"/>
<path d="M209.5 421.6v5.1zM278.1 421.6v5.1zM346.7 421.6v5.1zM415.3 421.6v5.1zM483.9 421.6v5.1z"/>
</g>
<g font-size="8.6">
<text x="447" y="373.4">GENERAL</text>
<text x="504.2" y="373.4">ELECTRIC</text>
</g>
<text font-size="7.5" x="440.7" y="410.9">C</text>
<text font-size="6" x="346.7" y="406.8">CLASS II</text>
<text font-size="5.9" x="448.3" y="389.9">BOARD_NAME</text>
<text font-size="5.1" x="485.2" y="361.5">UNCONTROLLED IF PRINTED</text>
<g font-size="4.8">
<text x="464.8" y="15.2">REVISIONS</text>
<text x="337.8" y="390.2">THIS DOCUMENT IS</text>
<text x="350.5" y="395.3">RATED</text>
</g>
<g font-size="4.2">
<text x="454.7" y="400">&lt;----&gt;</text>
<text x="477.5" y="410.2">###D####G001</text>
<text x="383.5" y="417.8">Wed Jul 25 13:16:04 2012</text>
<text x="506.5" y="418.5">SHEET 1 OF 1</text>
</g>
<g font-size="3.8">
<text x="340.4" y="416.9">GENERAL COMPANY</text>
<text x="345.4" y="420.7">AVAILABILITY</text>
</g>
<g font-size="3.6">
<text x="179.8" y="139.2">+15V</text>
<text x="418.6" y="244.6">-15V</text>
<text x="272.5" y="252.2">+15V</text>
<text x="291.6" y="257.8">10017170</text>
<text x="268.7" y="286.5">-15V</text>
</g>
<text font-size="3.6" fill="#ff8c00" x="417.3" y="201.4">+15V</text>
<g font-size="3.5">
<text x="364.5" y="165.1">?</text>
<text x="364.5" y="171.4">LM258D</text>
<text x="276.9" y="227.3">?</text>
<text x="276.9" y="233.7">LM258D</text>
<text x="304" y="260.3">I73</text>
<text x="309" y="263.1">?</text>
<text x="261.6" y="270.5">?</text>
<text x="268" y="276.9">LM258D</text>
<text x="279.4" y="278.1">I74</text>
<text x="292.3" y="283.2">640456-3</text>
<text x="444.5" y="379.7">GEA - ELECTRONICS DEPT</text>
<text x="505.5" y="379.7">LOUISVILLE, KY</text>
</g>
<g font-size="3.1">
<text x="39.4" y="10.2">8</text>
<text x="108" y="10.2">7</text>
<text x="176.5" y="10.2">6</text>
<text x="245.1" y="10.2">5</text>
<text x="313.7" y="10.2">4</text>
<text x="382.3" y="10.2">3</text>
<text x="450.9" y="10.2">2</text>
<text x="514.4" y="10.2">1</text>
<text x="417.8" y="19.1">ZONE</text>
<text x="433.1" y="19.1">LTR</text>
<text x="467.4" y="19.1">DESCRIPTION</text>
<text x="522" y="19.1">DATE</text>
<text x="536" y="19.1">APPR.</text>
<text x="8.9" y="45.7">F</text>
<text x="549.9" y="45.7">F</text>
<text x="8.9" y="119.4">E</text>
<text x="549.9" y="119.4">E</text>
<text x="8.9" y="188">D</text>
<text x="549.9" y="188">D</text>
<text x="8.9" y="256.5">C</text>
<text x="549.9" y="256.5">C</text>
<text x="8.9" y="325.1">B</text>
<text x="549.9" y="325.1">B</text>
<text x="401.3" y="369.6">ENGINEERS:</text>
<text x="439.4" y="385.2">TITLE</text>
<text x="8.9" y="393.7">A</text>
<text x="549.9" y="393.7">A</text>
<text x="439.4" y="396.6">SHEET NAME</text>
<text x="439.4" y="405.4">SIZE</text>
<text x="449.4" y="405.5">DWG. NO. &amp; FILENAME</text>
<text x="382.3" y="413.1">DATE</text>
<text x="439.3" y="415.6">DRW</text>
<text x="454.7" y="418.2">VER</text>
<text x="454.7" y="415.6">GEOM</text>
<text x="472.3" y="415.6">STATUS</text>
<text x="39.4" y="425.4">8</text>
<text x="108" y="425.5">7</text>
<text x="176.5" y="425.5">6</text>
<text x="245.1" y="425.5">5</text>
<text x="313.7" y="425.4">4</text>
<text x="382.3" y="425.4">3</text>
<text x="450.8" y="425.4">2</text>
<text x="514.4" y="425.5">1</text>
</g>
<g font-size="3">
<text x="363" y="129" transform="rotate(-180 363 129)">?</text>
<text x="364" y="126.5" transform="rotate(-180 364 126.5)">5K</text>
<text x="481.8" y="128.3">?</text>
<text x="375.4" y="137.2" transform="rotate(-90 375.4 137.2)">?</text>
<text x="378" y="137.2" transform="rotate(-90 378 137.2)">33UF</text>
<text x="228.7" y="140.7" transform="rotate(-90 228.7 140.7)">?</text>
<text x="265.7" y="142.2">?</text>
<text x="296.2" y="142.2">?</text>
<text x="467.6" y="143.5">640452-2</text>
<text x="262.6" y="149.1">1.0M</text>
<text x="293.1" y="149.1">470K</text>
<text x="447" y="145.8" transform="rotate(-90 447 145.8)">?</text>
<text x="453.9" y="148.8" transform="rotate(-90 453.9 148.8)">1.0K</text>
<text x="263" y="153.4" transform="rotate(-90 263 153.4)">?</text>
<text x="339.3" y="154.9">?</text>
<text x="366" y="154.9">?</text>
<text x="208.3" y="158.5" transform="rotate(-90 208.3 158.5)">?</text>
<text x="215.1" y="160.5" transform="rotate(-90 215.1 160.5)">22K</text>
<text x="337.3" y="161.8">47K</text>
<text x="364" y="161.8">47K</text>
<text x="246.1" y="166.9" transform="rotate(-90 246.1 166.9)">MMBD4148</text>
<text x="307.3" y="163.6" transform="rotate(-90 307.3 163.6)">0.015UF</text>
<text x="158.7" y="169.9" transform="rotate(-90 158.7 169.9)">?</text>
<text x="165.6" y="173" transform="rotate(-90 165.6 173)">1.0M</text>
<text x="262.9" y="171.2" transform="rotate(-90 262.9 171.2)">0.015UF</text>
<text x="282.4" y="171.7" transform="rotate(-90 282.4 171.7)">6.8K</text>
<text x="332" y="173.2" transform="rotate(-90 332 173.2)">220</text>
<text x="21.6" y="177.8">?</text>
<text x="215.1" y="179.1">?</text>
<text x="297.7" y="178.6" transform="rotate(-90 297.7 178.6)">5K</text>
<text x="350.5" y="178.8" transform="rotate(-90 350.5 178.8)">?</text>
<text x="445.8" y="178.3" transform="rotate(-180 445.8 178.3)">1.0UF</text>
<text x="232.7" y="182.9">?</text>
<text x="271" y="184.2">?</text>
<text x="357.4" y="180.8" transform="rotate(-90 357.4 180.8)">22K</text>
<text x="424.2" y="180.1" transform="rotate(-90 424.2 180.1)">?</text>
<text x="445.8" y="180.8" transform="rotate(-180 445.8 180.8)">?</text>
<text x="133.6" y="191.8">?</text>
<text x="229.6" y="189.7">100K</text>
<text x="271" y="188.5">FJX945</text>
<text x="287" y="189" transform="rotate(-90 287 189)">?</text>
<text x="293.9" y="191" transform="rotate(-90 293.9 191)">22K</text>
<text x="316.2" y="189" transform="rotate(-90 316.2 189)">?</text>
<text x="323.1" y="191" transform="rotate(-90 323.1 191)">10K</text>
<text x="347.2" y="190.2" transform="rotate(-90 347.2 190.2)">?</text>
<text x="349.8" y="191.3" transform="rotate(-90 349.8 191.3)">5K</text>
<text x="21.6" y="193">640452-2</text>
<text x="67.3" y="197.9" transform="rotate(-90 67.3 197.9)">?</text>
<text x="165.6" y="193">?</text>
<text x="165.6" y="197.4">FJX945</text>
<text x="185.7" y="194.4">?</text>
<text x="130.6" y="198.6">8.2K</text>
<text x="185.7" y="198.1">0.1UF</text>
<text x="347.2" y="200.7" transform="rotate(-90 347.2 200.7)">47UF</text>
<text x="349.8" y="200.7" transform="rotate(-90 349.8 200.7)">?</text>
<text x="144.8" y="209.3" transform="rotate(-90 144.8 209.3)">?</text>
<text x="277.1" y="209.6">?</text>
<text x="330.5" y="209.7">?</text>
<text x="94.5" y="210.3">FJX733</text>
<text x="94.5" y="214.6">?</text>
<text x="330.5" y="213.4">0.1UF</text>
<text x="388.1" y="213.4" transform="rotate(-90 388.1 213.4)">?</text>
<text x="390.7" y="213.4" transform="rotate(-90 390.7 213.4)">47UF</text>
<text x="405.4" y="214.6">?</text>
<text x="434.8" y="215.9">?</text>
<text x="111.9" y="222" transform="rotate(-90 111.9 222)">?</text>
<text x="115.6" y="222" transform="rotate(-90 115.6 222)">0.015UF</text>
<text x="274.1" y="216.4">1.0M</text>
<text x="357.6" y="220.5" transform="rotate(-90 357.6 220.5)">5K</text>
<text x="403.4" y="221.5">82K</text>
<text x="434.8" y="220.2">FJX945</text>
<text x="67.3" y="232.2" transform="rotate(-90 67.3 232.2)">?</text>
<text x="411.5" y="232.2" transform="rotate(-90 411.5 232.2)">?</text>
<text x="453.6" y="232.5">?</text>
<text x="74.2" y="234.2" transform="rotate(-90 74.2 234.2)">10K</text>
<text x="115.8" y="237.5">?</text>
<text x="453.6" y="236.2">220PF</text>
<text x="47" y="241" transform="rotate(-90 47 241)">?</text>
<text x="53.8" y="243.1" transform="rotate(-90 53.8 243.1)">22K</text>
<text x="112.8" y="244.3">100K</text>
<text x="434.8" y="240.3" transform="rotate(-90 434.8 240.3)">6.8K</text>
<text x="149.9" y="248.7" transform="rotate(-90 149.9 248.7)">?</text>
<text x="156.7" y="251.7" transform="rotate(-90 156.7 251.7)">4.7K</text>
<text x="172.2" y="248.7" transform="rotate(-90 172.2 248.7)">?</text>
<text x="74.2" y="257.8">?</text>
<text x="180.1" y="255.8" transform="rotate(-90 180.1 255.8)">MMBD4148</text>
<text x="74.2" y="262.1">FJX945</text>
<text x="306.1" y="266.7">1</text>
<text x="306.1" y="271.8">2</text>
<text x="53.8" y="277.4" transform="rotate(-90 53.8 277.4)">10K</text>
<text x="306.1" y="276.9">3</text>
<text x="439.4" y="418.2">VER</text>
</g>
<g font-size="3" fill="#008000">
<text x="232.4" y="140.7" transform="rotate(-90 232.4 140.7)">0.033UF</text>
<text x="287.1" y="153.4" transform="rotate(-90 287.1 153.4)">?</text>
<text x="234.4" y="161" transform="rotate(-90 234.4 161)">?</text>
</g>
<g font-size="3" fill="#ff8c00">
<text x="275.6" y="168.7" transform="rotate(-90 275.6 168.7)">?</text>
<text x="325.1" y="171.2" transform="rotate(-90 325.1 171.2)">?</text>
<text x="295.1" y="177.5" transform="rotate(-90 295.1 177.5)">?</text>
<text x="215.1" y="183.4">FJX945</text>
<text x="431" y="183.1" transform="rotate(-90 431 183.1)">100K</text>
<text x="74.2" y="200.9" transform="rotate(-90 74.2 200.9)">4.7K</text>
<text x="151.6" y="212.3" transform="rotate(-90 151.6 212.3)">2.7K</text>
<text x="360.2" y="219.5" transform="rotate(-90 360.2 219.5)">?</text>
<text x="418.3" y="235.2" transform="rotate(-90 418.3 235.2)">100K</text>
<text x="428" y="237.2" transform="rotate(-90 428 237.2)">?</text>
<text x="47" y="275.3" transform="rotate(-90 47 275.3)">?</text>
</g>
<g font-size="2.2">
<text x="478.6" y="132.1">1</text>
<text x="478.6" y="137.2">2</text>
<text x="25.4" y="181.6">1</text>
<text x="25.4" y="186.7">2</text>
</g>
<g font-size="1.7">
<text x="361.9" y="165.1">-</text>
<text x="366.8" y="167.6">out</text>
<text x="361.9" y="170.2">+</text>
<text x="274.3" y="227.3">-</text>
<text x="274.3" y="232.4">+</text>
<text x="279.2" y="229.9">out</text>
<text x="264.2" y="271.3" transform="rotate(-90 264.2 271.3)">vcc</text>
<text x="264.2" y="278.1" transform="rotate(-90 264.2 278.1)">vee</text>
</g>
</svg>
